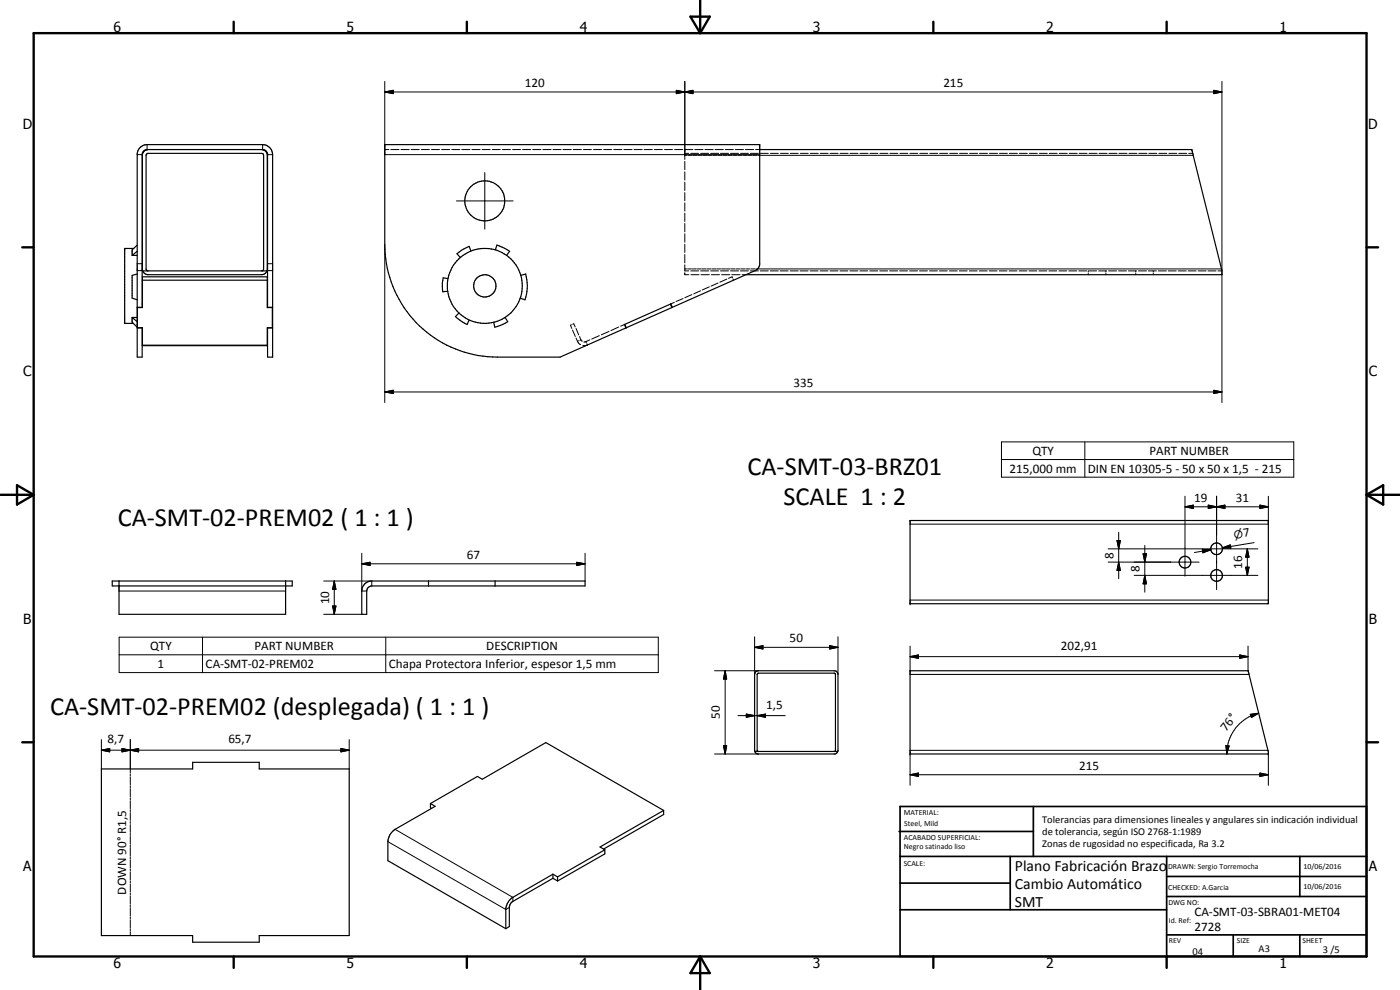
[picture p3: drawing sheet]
<svg xmlns="http://www.w3.org/2000/svg" width="420mm" height="297mm" viewBox="0 0 420 297" stroke-linecap="round" stroke-linejoin="round" font-family="sans-serif">
<g fill="none" stroke="#000" stroke-width=".35">
<path d="M44.4 44.9a1.8 1.8 0 0 0-1.7 1.4l.1 35M78.6 44.9a1.8 1.8 0 0 1 1.6 1.4l-.1 35M228 44.9h129.7l9 36.1v1.4h-142.8M39.7 76.6h1.5M40.2 74.5h-2.8v22.5h2.6M41.2 75.4l-1.5 1.2M41.2 73.5l-1.5 1.5v1.6M141.3 75.3l-.5-1.4-2.3 1.2-1.4 1 1 1.2M148.7 75l.4-1.5 2.4 1 1.4 .9-.9 1.2M152 76.6a11.3 11.3 0 0 1-.6 18.8 11.3 11.3 0 0 1-17-8M152 76.6a11.3 11.3 0 0 0-12.4-.4 11.3 11.3 0 0 0-5.2 11.2M39.7 95.2v1.5l1.5 1.5"/>
<path d="M39.7 95.2l1.5 1.3M39.7 95.2h1.5M41.2 92.2h1.5v-45.8l.4-1.1 1-.4 35 .1a1.29 1.29 0 0 1 1.2 1.1v46.1h1.5M41.2 98.4l1.5-.1v5.4h37.5v-5.4l1.6 .1M41.2 97.4h.1M41.2 82.2l-1.5 .4v6.9l1.5 .5M41.2 92.3h1.5v-9.2h37.5v9.2h1.5M42.7 98.3v8.8h-1.5v-61.1a3 3 0 0 1 2.9-2.6h34.7a3 3 0 0 1 3 3v60.7h-1.5v-8.8M42.7 91.2h.1M42.7 84.1h37.5M42.8 81.3h37.3M42.8 81.3l.5 .7 1.1 .4h34.2l1.1-.4 .4-.7"/>
<path d="M44.4 81.3l-.6-.6v-34.1l.6-.6h34.2l.4 .3 .1 34.4-.1 .3-.4 .3M80.2 91.2h.1M81.7 97.4h.1M81.7 92.2v6.1M134.4 83.6l-1.4-.2-.3 1.6 .2 2.5 1.5-.1M137.7 93.9l-1 1.1 2 1.6 1.5 .8 .6-1.4M151.6 95.2l.8 1.3-2.3 1.2-1.6 .5-.3-1.5M156.3 82.6l1.5-.4a13 13 0 0 1-.2 7.8l-1.5-.5M187.5 97.3l.4 1M187.9 98.3v.1M201.2 91.2l.4 1.1M201.6 92.3l-13.7 6"/>
<path d="M201.8 92.2l24.8-11 1-.8 .4-.9v-36.1h-112.5v30a33.7 33.7 0 0 0 33.8 33.7h18.8l19.8-8.7M201.8 92.2l-.5-1-13.9 6.2 .5 1M201.8 92.2l-.2 .1M273.1 156.2h107.4l.1 24.9h-107.5zM33.7 174.3h54v1.5h-54zM35.7 174.3v10h50v-10M109.5 175.2l.9-.7 1.2-.2h64v1.5h-64a1.6 1.6 0 0 0-1.5 1.5v7h-1.5v-7l.2-1.1zM128.6 174.3v1.5M148.6 174.3v1.5M273.1 201.3h101.5l6 24.2v.7h-107.5zM374.6 201.3h.1M30.4 230.7h27.4v-2h20v2h27v50h-27v2h-20v-2h-27.4z"/>
<path d="M226.6 225.5l-.1-23.1 .4-.9 .7-.2h22.7l.8 .2 .4 .9-.1 23.1M226.6 225.5h24.8M226.6 225.5l.2 .4 .6 .3h23.2l.4-.1 .4-.6M227.5 225.5l-.3-.4v-22.7l.4-.4h22.7l.4 .2v23.1l-.2 .2M129.2 241.1l14.1-8.1 1.4 .8 19.1-11 35.4 20.4M129.2 241.1v1.3l.3 .2M129.2 241.1l1.4 .8-12 6.9a4.8 4.8 0 0 0-2.2 3.7v5.7l35.4 20.4M181.5 255v1.2l-14.2 8.1M181.5 255l-14.2 8.1M199.2 243.2v1.2l-18.1 10.4M199.2 243.2l-19.1 10.9 1.4 .9M165.9 263.5l1.4 .8"/>
<path d="M165.9 262.3l1.4 .8M165.9 262.3v1.2M165.9 262.3l-12 6.9a5 5 0 0 0-2.1 3.3v6.1M165.9 263.5l-12.4 7.3-.6 1.2v6l-1.1 .6M167.3 263.1v1.2"/>
<circle cx="145.5" cy="60.3" r="6"/>
<circle cx="145.5" cy="85.8" r="3.3"/>
<circle cx="355.6" cy="168.7" r="1.77"/>
<circle cx="365.1" cy="164.7" r="1.75"/>
<circle cx="365.1" cy="172.7" r="1.75"/>
</g>
<g fill="none" stroke="#000" stroke-width=".3">
<path d="M115.5 27.6l2.5-.5v1zM115.5 24.4v22h112.5M115.5 27.6h251.2M203 27.1l2.5 .5-2.5 .5zM205.5 27.6l2.5-.5v1zM205.5 24.4v23.4M364.3 27.1l2.4 .5-2.4 .5zM366.7 24.4v56.9h-1.2M41.2 46.4h1.5M44.1 43.4v1.5M78.8 43.4v1.5M80.3 46.4h1.5"/>
<path d="M115.5 44.9h1.2M117.3 44.9h2.4M120.3 44.9h2.5M123.4 44.9h2.4M126.4 44.9h2.5M129.5 44.9h2.4M132.5 44.9h2.4M135.6 44.9h2.4M138.6 44.9h2.4M141.6 44.9h2.5M144.7 44.9h2.4M145.5 51.8v16.9"/>
<path d="M147.7 44.9h2.4M150.8 44.9h2.4M153.8 44.9h2.4M156.8 44.9h2.5M159.9 44.9h2.4M162.9 44.9h2.5M166 44.9h2.4M169 44.9h2.4M172 44.9h2.5M175.1 44.9h2.4M178.1 44.9h2.4M181.2 44.9h2.4"/>
<path d="M184.2 44.9h2.4M187.2 44.9h2.5M190.3 44.9h2.4M193.3 44.9h2.5M196.4 44.9h2.4M199.4 44.9h2.4M202.5 44.9h2.4M205.5 44.9h2.4M205.5 46.6h.6M205.5 46h1.2M205.5 48.4v2.5M205.5 51.6v2.4"/>
<path d="M205.5 54.7v2.4M205.5 57.8v2.4M206.4 46.6h1.2M207.3 46h2.4M207.9 46.6h1.2M208.5 44.9h2.5M209.4 46.6h1.2M210.3 46h2.4M210.9 46.6h1.2M211.6 44.9h2.4M212.4 46.6h1.2M213.3 46h2.4"/>
<path d="M213.9 46.6h1.2M214.6 44.9h2.5M215.4 46.6h1.2M216.2 46h2.4M216.9 46.6h1.2M217.7 44.9h2.4M218.4 46.6h1.2M219.2 46h2.4M219.9 46.6h1.2M220.7 44.9h2.4M221.4 46.6h1.2M222.2 46h2.4"/>
<path d="M222.9 46.6h1.2M223.7 44.9h2.5M224.4 46.6h1.2M225.2 46h2.4M225.9 46.6h1.2M226.8 44.9h1.2M227.4 46.6h130.7M228.2 46h2.4M231.2 46h2.4M234.2 46h2.4M237.2 46h2.4M240.2 46h2.4"/>
<path d="M243.2 46h2.4M246.2 46h2.3M249.1 46h2.4M252.1 46h2.4M255.1 46h2.4M258.1 46h2.4M261.1 46h2.4M264.1 46h2.4M267.1 46h2.3M270.1 46h2.3M273.1 46h2.4M276 46h2.4"/>
<path d="M279 46h2.4M282 46h2.4M285 46h2.4M288 46h2.4M291 46h2.4M294 46h2.4M297 46h2.4M300 46h2.3M302.9 46h2.4M305.9 46h2.4M308.9 46h2.4M311.9 46h2.4"/>
<path d="M314.9 46h2.4M317.9 46h2.4M320.9 46h2.4M323.9 46h2.4M326.8 46h2.5M329.8 46h2.5M332.8 46h2.4M335.8 46h2.4M338.8 46h2.4M341.8 46h2.4M344.8 46h2.4M347.8 46h2.4"/>
<path d="M350.8 46h2.4M353.8 46h2.3M356.8 46h1.2M41.2 79.1h1.5M80.3 79.1h1.5M115.5 73.4v47.4M137 60.3h17M205.5 79.5v1.8h1.2M205.5 60.9v2.4M205.5 64v2.5M205.5 67.1v2.5M205.5 70.1v2.5"/>
<path d="M205.5 73.3v2.4M205.5 76.4v2.5M41.2 81.2h1.5M80.3 81.2h1.5M171.5 97.5l-.3 .1 .4 1M171.8 99l.9 2M171.9 97.3l.3-.1 .4 .9M172.9 98.6l.8 1.9M182.8 99.4l-2.3 1.1M185.7 98.1l-2.4 1.1M187.4 97.4l-1.1 .5M202.4 90.7l-1.1 .5"/>
<path d="M205 89.6l-2.1 .9M205.5 80.7h.6M205.5 81.8v.6h1.2M206.4 80.7h1.1M207.3 81.3h2.4M207.3 82.4h2.5M207.6 88.4l-2.1 .9M207.8 80.7h1.2M209.3 80.7h1.2M210.3 87.2l-2.1 1M210.3 81.3h2.4M210.4 82.4h2.5"/>
<path d="M210.7 80.7h1.2M212.2 80.7h1.1M212.9 86.1l-2.1 .9M213.3 81.3h2.3M213.5 82.4h2.4M213.6 80.7h1.2M215.1 80.7h1.2M215.5 84.9l-2.1 1M216.2 81.3h2.4M216.6 80.7h1.2M216.6 82.4h2.4M218 80.7h1.2"/>
<path d="M218.1 83.7l-2 1M219.2 81.3h2.4M219.5 80.7h1.1M219.6 82.4h2.5M219.9 83.4l-.2-.3-1.1 .4M220 83.7l.2 .4M220.9 80.7h1.2M222.2 81.3h2.4M222.4 80.7h1.2M222.7 82.4h1.2M223.8 80.7h1.2M225.2 81.3h2.4"/>
<path d="M225.3 80.7h1.2M226.8 80.7h139.8M228.2 81.3h2.4M231.2 81.3h2.4M234.1 81.3h2.4M237.1 81.3h2.5M240.1 81.3h2.4M243.1 81.3h2.4M246.1 81.3h2.4M249.1 81.3h2.4M252.1 81.3h2.4M255 81.3h2.5"/>
<path d="M258.1 81.3h2.3M261 81.3h2.4M264 81.3h2.4M267 81.3h2.4M270 81.3h2.4M273 81.3h2.4M276 81.3h2.3M279 81.3h2.3M281.9 81.3h2.4M284.9 81.3h2.4M287.9 81.3h2.4M290.9 81.3h2.4"/>
<path d="M293.9 81.3h2.4M296.9 81.3h2.3M299.9 81.3h2.3M302.8 81.3h2.4M305.8 81.3h2.4M308.8 81.3h2.4M311.8 81.3h2.4M314.8 81.3h2.3M317.8 81.3h2.4M320.7 81.3h2.5M323.8 81.3h2.3M326.6 81.3v.4"/>
<path d="M326.6 82v.4M326.7 81.3h2.4M329.7 81.3h2.4M331.9 81.3v.4M331.9 82v.4M332.7 81.3h2.4M335.7 81.3h2.4M338.7 81.3h2.4M340.9 81.3v.4M340.9 82v.4M341.7 81.3h2.4M344.6 81.3h2.4"/>
<path d="M346.1 81.3v.4M346.1 82v.4M347.6 81.3h2.4M350.6 81.3h2.4M353.6 81.3h2.4M356.6 81.3h2.4M359.6 81.3h2.4M362.5 81.3h2.4M366.7 82.4v38.4M42.7 103.5h37.5M115.5 117.6l2.5-.5v1zM115.5 117.6h251.2"/>
<path d="M172.9 101.4l.4 1M173.3 102.4l.9 1M173.6 102.2l-.3 .2M173.9 101l.4 .9M174.3 101.9l-.3 .2M174.3 101.9l.4 .4M174.7 102.3v.1M175.8 102.5l.2 .4M175.8 102.5l-.6 .1M176.1 103.2l.2 .3-1.4 .2M177 102l-1.2 .5M179.9 100.7l-2.3 1"/>
<path d="M364.3 117.1l2.4 .5-2.4 .5zM300.6 132.6h87.7v10.6h-87.7zM300.6 137.9h87.7M325.6 132.6v10.6M335.7 159.7v14M355.6 152.1l2.5-.5v1zM355.6 148.9v24M355.6 152.1h25M362.6 151.6l2.5 .5-2.5 .5zM362.6 151.6l5 1v-1l-5 1zM365.1 152.1l2.5-.5v1zM365.1 148.9v28"/>
<path d="M378.1 151.6l2.5 .5-2.5 .5zM380.6 148.9v8.4h-107.5M35.7 177.3h50M97.1 174.3h14.5v1.5M100.3 174.3l.5 2.5h-1zM100.3 174.3v10M108.6 169.2l2.5-.5v1zM108.6 166v11.3h1.5M108.6 169.2h67M173.1 168.7l2.5 .5-2.5 .5zM175.6 166v8.3M332.6 168.7h27.3"/>
<path d="M332.6 164.7h22.9M335.2 162.2h1l-.5 2.5zM335.7 168.7l.5 2.5h-1zM340.4 172.6h15.1M343.1 166.2h1l-.5 2.5zM343.6 172.6l.5 2.6h-1zM343.6 163.7v14M355.7 164.7h21.8M355.7 172.6h21.8M360.8 164.8l2.6 .2-2.4 .9zM363.4 165l-4.9 .8M366.8 164.4l2.4-.9 .2 1z"/>
<path d="M369.3 164l-2.5 .4M373.8 170.2h1.1l-.6 2.4zM374.3 164.7l.6 2.5h-1.1zM374.3 164.7v7.9M376.4 162.8l-9.6 1.6M35.8 191.2h161.8v10.6h-161.8zM35.8 196.5h161.8M60.8 191.2v10.6M97.1 184.3h11.5M99.8 181.8h1l-.5 2.5zM115.8 191.2v10.6M226.5 194.2l2.5-.5v1z"/>
<path d="M226.5 194.2h25M226.5 191.1v11.3M249 193.7l2.5 .5-2.5 .5zM251.5 191.1v11.3M273.1 197l2.5-.5v1zM273.1 180h107.5M273.1 193.8v7.5M273.1 197h101.5M372.1 196.5l2.5 .5-2.5 .5zM374.6 193.8v7.5M214.4 201.3h13.2M217.6 201.3l.5 2.5h-1z"/>
<path d="M217.6 201.3v24.9M221.5 214.7h14.2M224 214.2l2.5 .5-2.5 .5zM227.2 214.7l2.5-.5v1zM273.1 202.4h101.8M375.2 214.3l2.5-.3-2.1 1.3zM377.7 214a12.7 12.7 0 0 0-8.2 6.6l-.4 .8a11.9 11.9 0 0 0-.9 4.8M30.4 225.1l2.5-.5v1zM30.4 225.1h74.4M30.4 221.9v8.8M36.6 224.6l2.5 .5-2.5 .5zM36.6 224.6l5 1v-1l-5 1z"/>
<path d="M39.1 225.1l2.5-.5v1zM39.1 221.9v10M39.1 232.2v.6M39.1 233.1v2.4M39.1 235.8v.6M39.1 236.6v2.5M39.1 239.4v.5M102.3 224.6l2.5 .5-2.5 .5zM104.8 221.9v8.8M214.4 226.2h13.2M217.1 223.7h1l-.5 2.5zM273.1 232.5l2.5-.6v1.1z"/>
<path d="M273.1 225.1h107.4M273.1 232.5h107.5M273.1 226.2v9.4M367.9 223.7l1 .1-.7 2.4zM378.1 231.9l2.5 .6-2.5 .5zM380.6 226.2v9.4M39.1 240.2v2.4M39.1 242.9v.6M39.1 243.8v2.4M39.1 246.5v.6M39.1 247.4v2.4M39.1 250.1v.6"/>
<path d="M39.1 251v2.3M39.1 253.6v.7M39.1 254.5v2.4M39.1 257.2v.6M39.1 258.1v2.4M116.4 252.5l35.4 20.4 1.1-.6M118.6 248.8l35.3 20.4v1.3M39.1 260.8v.6M39.1 261.7v2.3M39.1 264.3v.6M39.1 265.2v2.4M39.1 267.9v.6"/>
<path d="M39.1 268.8v2.4M39.1 271.5v.6M39.1 272.4v2.4M39.1 275.1v.6M39.1 276v2.3M39.1 278.6v.6M39.1 279.5v1.2"/>
</g>
<g fill="#000">
<circle cx="37.4" cy="74.5" r=".18"/>
<circle cx="273.1" cy="181.1" r=".18"/>
<circle cx="273.1" cy="226.2" r=".18"/>
<circle cx="380.6" cy="226.2" r=".18"/>
</g>
<g fill="none" stroke="#000" stroke-width=".71">
<path d="M10.1 9.9h400v277.1h-400zM70.1 6.5v3.4M140.1 6.5v3.4M207.2 5h5.8l-2.9 4.9zM210.1 0v9.9M280.1 6.5v3.4M350.1 6.5v3.4M6.7 74.2h3.4M410.1 74.2h3.5M.1 148.5h10M5.1 145.6l5 2.9-5 2.9zM410.1 148.5h10"/>
<path d="M410.1 148.5l5-2.9v5.8zM6.7 222.7h3.4M410.1 222.7h3.5M70.1 287v3.4M140.1 287v3.4M210.1 287v10M210.1 287l2.9 5h-5.8zM280.1 287v3.4M350.1 287v3.4"/>
</g>
<g fill="none" stroke="#000" stroke-width=".51">
<path d="M269.8 249.5h40.3M270.1 242h140v45h-140zM270.1 257h140M303.2 257v16M310.1 242v15M350.1 257v30M390.1 257v12M270.1 265h33.1M270.1 273h80M350.1 269h60M350.1 263h60M350.1 280.5h60"/>
<path d="M370.1 280.5v6.5M390.1 280.5v6.5"/>
</g>
<g fill="#000">
<path d="M115.5 27.6l2.5-.5v1zM203 27.1l2.5 .5-2.5 .5zM205.5 27.6l2.5-.5v1zM364.3 27.1l2.4 .5-2.4 .5zM115.5 117.6l2.5-.5v1zM364.3 117.1l2.4 .5-2.4 .5zM355.6 152.1l2.5-.5v1zM362.6 151.6l2.5 .5-2.5 .5zM365.1 152.1l2.5-.5v1zM378.1 151.6l2.5 .5-2.5 .5zM100.3 174.3l.5 2.5h-1zM108.6 169.2l2.5-.5v1z"/>
<path d="M173.1 168.7l2.5 .5-2.5 .5zM335.2 162.2h1l-.5 2.5zM335.7 168.7l.5 2.5h-1zM343.1 166.2h1l-.5 2.5zM343.6 172.6l.5 2.6h-1zM360.8 164.8l2.6 .2-2.4 .9zM366.8 164.4l2.4-.9 .2 1zM373.8 170.2h1.1l-.6 2.4zM374.3 164.7l.6 2.5h-1.1zM99.8 181.8h1l-.5 2.5zM226.5 194.2l2.5-.5v1zM249 193.7l2.5 .5-2.5 .5z"/>
<path d="M273.1 197l2.5-.5v1zM372.1 196.5l2.5 .5-2.5 .5zM217.6 201.3l.5 2.5h-1zM224 214.2l2.5 .5-2.5 .5zM227.2 214.7l2.5-.5v1zM375.2 214.3l2.5-.3-2.1 1.3zM30.4 225.1l2.5-.5v1zM36.6 224.6l2.5 .5-2.5 .5zM39.1 225.1l2.5-.5v1zM102.3 224.6l2.5 .5-2.5 .5zM217.1 223.7h1l-.5 2.5zM273.1 232.5l2.5-.6v1.1z"/>
<path d="M367.9 223.7l1 .1-.7 2.4zM378.1 231.9l2.5 .6-2.5 .5z"/>
</g>
<g font-size="7.9">
<text x="224.4" y="142.6">CA-SMT-03-BRZ01</text>
<text x="235.1" y="151.6">SCALE 1 : 2</text>
<text x="35.3" y="157.9">CA-SMT-02-PREM02 ( 1 : 1 )</text>
<text x="15" y="214.5">CA-SMT-02-PREM02 (desplegada) ( 1 : 1 )</text>
</g>
<g font-size="4.7">
<text x="304.6" y="261.2">Plano Fabricación Brazo</text>
<text x="304.6" y="266.6">Cambio Automático</text>
<text x="304.6" y="272">SMT</text>
</g>
<g font-size="4.2">
<text x="34" y="9.6">6</text>
<text x="104" y="9.6">5</text>
<text x="174" y="9.6">4</text>
<text x="244" y="9.6">3</text>
<text x="314" y="9.6">2</text>
<text x="384" y="9.6">1</text>
<text x="6.8" y="38.7">D</text>
<text x="410.6" y="38.7">D</text>
<text x="7" y="112.9">C</text>
<text x="410.8" y="112.9">C</text>
<text x="7" y="187.1">B</text>
<text x="410.8" y="187.1">B</text>
<text x="7" y="261.4">A</text>
<text x="410.8" y="261.4">A</text>
<text x="34" y="290.4">6</text>
<text x="104" y="290.4">5</text>
<text x="174" y="290.4">4</text>
<text x="244" y="290.4">3</text>
<text x="314" y="290.4">2</text>
<text x="384" y="290.4">1</text>
</g>
<g font-size="3.9">
<text x="157.6" y="26.1">120</text>
<text x="283.2" y="26.1">215</text>
<text x="238.1" y="116">335</text>
<text x="309.8" y="136.5">QTY</text>
<text x="345" y="136.5">PART NUMBER</text>
<text x="303" y="141.9">215,000 mm</text>
<text x="326.5" y="141.9">DIN EN 10305-5 - 50 x 50 x 1,5 - 215</text>
<text x="358.4" y="150.5">19</text>
<text x="370.9" y="150.5">31</text>
<text x="373.3" y="161.2" transform="rotate(-9 373.3 161.2)">7</text>
<text x="140.1" y="167.6">67</text>
<text x="334.2" y="167.7" transform="rotate(-90 334.2 167.7)">8</text>
<text x="342" y="171.7" transform="rotate(-90 342 171.7)">8</text>
<text x="372.8" y="170.7" transform="rotate(-90 372.8 170.7)">16</text>
<text x="98.8" y="181.4" transform="rotate(-90 98.8 181.4)">10</text>
<text x="45.1" y="195.1">QTY</text>
<text x="76.4" y="195.1">PART NUMBER</text>
<text x="146" y="195.1">DESCRIPTION</text>
<text x="237" y="192.7">50</text>
<text x="318.4" y="195">202,91</text>
<text x="47.3" y="200.4">1</text>
<text x="61.7" y="200.4">CA-SMT-02-PREM02</text>
<text x="116.7" y="200.5">Chapa Protectora Inferior, espesor 1,5 mm</text>
<text x="216.1" y="215.8" transform="rotate(-90 216.1 215.8)">50</text>
<text x="229.9" y="212.6">1,5</text>
<text x="368" y="219.6" transform="rotate(-52 368 219.6)">76°</text>
<text x="32.3" y="223">8,7</text>
<text x="68.5" y="223">65,7</text>
<text x="323.9" y="230.9">215</text>
<text x="37.8" y="268.4" transform="rotate(-90 37.8 268.4)">DOWN 90° R1,5</text>
<text x="358.5" y="275">CA-SMT-03-SBRA01-MET04</text>
<text x="358.5" y="279.4">2728</text>
</g>
<text font-size="3.3" x="370.5" y="161.6" transform="rotate(-9 370.5 161.6)">n</text>
<g font-size="3.1">
<text x="312.7" y="246.8">Tolerancias para dimensiones lineales y angulares sin indicación individual</text>
<text x="312.7" y="250.4">de tolerancia, según ISO 2768-1:1989</text>
<text x="312.7" y="254">Zonas de rugosidad no especificada, Ra 3.2</text>
<text x="357.9" y="286.4">04</text>
<text x="377.7" y="285.6">A3</text>
<text x="397" y="285.9">3 /5</text>
</g>
<g font-size="2.4">
<text x="271.2" y="244.4">MATERIAL:</text>
<text x="271.3" y="252">ACABADO SUPERFICIAL:</text>
<text x="271.4" y="247.9">Steel, Mild</text>
<text x="271.3" y="254.6">Negro satinado liso</text>
<text x="271.2" y="259.7">SCALE:</text>
<text x="350.6" y="260.8">DRAWN: Sergio Torremocha</text>
<text x="391.2" y="260.6">10/06/2016</text>
<text x="350.6" y="267">CHECKED: A.Garcia</text>
<text x="391.2" y="266.7">10/06/2016</text>
<text x="350.6" y="271.4">DWG NO:</text>
<text x="350.8" y="276.9">Id. Ref:</text>
<text x="350.8" y="282.8">REV</text>
<text x="371.2" y="282.9">SIZE</text>
<text x="390.9" y="282.9">SHEET</text>
</g>
</svg>
